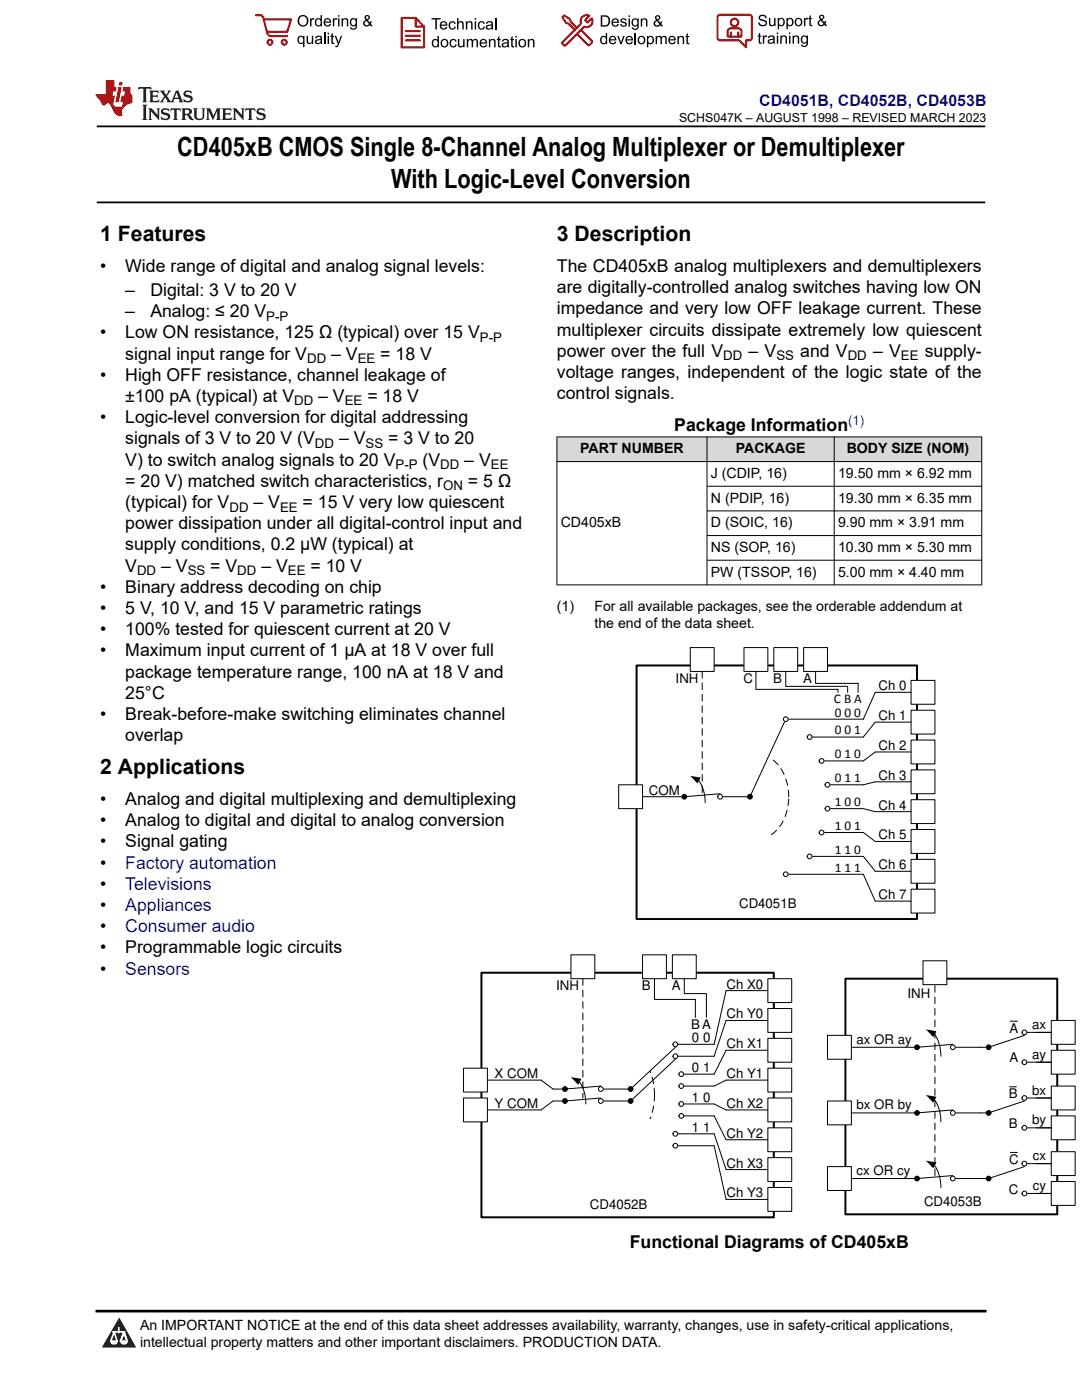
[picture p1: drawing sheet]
<svg xmlns="http://www.w3.org/2000/svg" width="216mm" height="279mm" viewBox="0 0 216 279" stroke-linecap="round" stroke-linejoin="round" font-family="sans-serif">
<path d="M19.3 25.2h177.3M19.3 40.4h177.3" fill="none" stroke="#000" stroke-width=".35"/>
<g fill="#d8d8d8">
<path d="M111.1 87.2h84.8v4.9h-84.8z" fill-rule="evenodd"/>
<path d="M111.2 87.3h29.8v4.8h-29.8z" fill-rule="evenodd"/>
<path d="M141.1 87.3h25.3v4.8h-25.3z" fill-rule="evenodd"/>
<path d="M166.5 87.3h29.3v4.8h-29.3z" fill-rule="evenodd"/>
</g>
<path d="M111.1 87.2h84.9M111.1 92.1h84.9M111.1 87.1v29.7M141.1 87.1v29.7M141.1 97h54.9M166.5 87.1v29.7M195.9 87.1v29.7M141.1 102h54.9M141.1 106.9h54.9M141.1 111.8h54.9M196 116.7h-84.9" fill="none" stroke="#000" stroke-width=".2"/>
<path d="M148.2 152a4.7 4.7 0 0 1 7.1 .7 10.5 10.5 0 0 1-.6 13.3 4.7 4.7 0 0 1-7.2-.7 10.5 10.5 0 0 1 .7-13.3z" fill="none" stroke="#000" stroke-width=".2" stroke-dasharray="1.3 1"/>
<path d="M144.9 145.3h8.6v26.8h-8.6z" fill-rule="evenodd" fill="#fff"/>
<path d="M127 132.8h56v50.6h-56z" fill="none" stroke="#000" stroke-width=".4"/>
<path d="M137.7 129.2h4.8v4.8h-4.8z" fill-rule="evenodd" fill="#fff"/>
<g fill="none" stroke="#000" stroke-width=".2">
<path d="M137.7 129.2h4.8v4.8h-4.8zM139.4 155.7l.8 1.6 .4 1.4 .1 1.5M143.7 158.4l-7.2 .6h-8.3M156.5 144.1l-6.9 14.9h-5.3M157.4 143.5h14.9M162.1 147.1h10.2M164.5 151.9h7.8M165.7 156.6h6.6M157.4 174.5h14.9M162.1 170.9h10.2M164.5 166.1h7.8M165.7 161.4h6.6"/>
<circle cx="136.5" cy="159" r=".48"/>
<circle cx="143.7" cy="159" r=".48"/>
<circle cx="149.6" cy="159" r=".48"/>
<circle cx="161.5" cy="147.1" r=".48"/>
<circle cx="163.9" cy="151.9" r=".48"/>
<circle cx="165.1" cy="156.6" r=".48"/>
<circle cx="156.8" cy="174.5" r=".48"/>
<circle cx="161.5" cy="170.9" r=".48"/>
<circle cx="163.9" cy="166.1" r=".48"/>
<circle cx="165.1" cy="161.4" r=".48"/>
</g>
<g fill="#000">
<path d="M137.7 154.8l2.1 .4-.6 1.2z"/>
<circle cx="136.5" cy="159" r=".48"/>
<circle cx="149.6" cy="159" r=".48"/>
</g>
<path d="M181.8 135.8h4.8v4.7h-4.8z" fill-rule="evenodd" fill="#fff"/>
<path d="M181.8 135.8h4.8v4.7h-4.8z" fill="none" stroke="#000" stroke-width=".2"/>
<path d="M181.8 141.7h4.8v4.8h-4.8z" fill-rule="evenodd" fill="#fff"/>
<path d="M181.8 141.7h4.8v4.8h-4.8z" fill="none" stroke="#000" stroke-width=".2"/>
<path d="M181.8 147.7h4.8v4.8h-4.8z" fill-rule="evenodd" fill="#fff"/>
<path d="M181.8 147.7h4.8v4.8h-4.8z" fill="none" stroke="#000" stroke-width=".2"/>
<path d="M181.8 153.6h4.8v4.8h-4.8z" fill-rule="evenodd" fill="#fff"/>
<path d="M181.8 153.6h4.8v4.8h-4.8z" fill="none" stroke="#000" stroke-width=".2"/>
<path d="M181.8 159.6h4.8v4.8h-4.8z" fill-rule="evenodd" fill="#fff"/>
<path d="M181.8 159.6h4.8v4.8h-4.8z" fill="none" stroke="#000" stroke-width=".2"/>
<path d="M181.8 165.6h4.8v4.7h-4.8z" fill-rule="evenodd" fill="#fff"/>
<path d="M181.8 165.6h4.8v4.7h-4.8z" fill="none" stroke="#000" stroke-width=".2"/>
<path d="M181.8 171.5h4.8v4.8h-4.8z" fill-rule="evenodd" fill="#fff"/>
<path d="M181.8 171.5h4.8v4.8h-4.8z" fill="none" stroke="#000" stroke-width=".2"/>
<path d="M181.8 177.5h4.8v4.7h-4.8z" fill-rule="evenodd" fill="#fff"/>
<path d="M181.8 138.2h-7.2l-2.3 5.3M181.8 144.1h-7.2l-2.3 3M181.8 150.1h-7.2l-2.3 1.8M181.8 156h-7.2l-2.3 .6M172.3 161.4l2.3 .6h7.2M172.3 166.1l2.3 1.8h7.2M172.3 170.9l2.3 3h7.2M172.3 174.5l2.3 5.3h7.2M181.8 177.5h4.8v4.7h-4.8z" fill="none" stroke="#000" stroke-width=".2"/>
<path d="M140.1 134v24.4" fill="none" stroke="#000" stroke-width=".2" stroke-dasharray="1.3 1"/>
<path d="M148.5 129.2h4.7v4.8h-4.7z" fill-rule="evenodd" fill="#fff"/>
<path d="M148.5 129.2h4.7v4.8h-4.7z" fill="none" stroke="#000" stroke-width=".2"/>
<path d="M154.4 129.2h4.8v4.8h-4.8z" fill-rule="evenodd" fill="#fff"/>
<path d="M154.4 129.2h4.8v4.8h-4.8z" fill="none" stroke="#000" stroke-width=".2"/>
<path d="M160.4 129.2h4.7v4.8h-4.7z" fill-rule="evenodd" fill="#fff"/>
<path d="M150.8 134v3.6h16.4v.6M156.8 134v3h12.3v1.2M160.4 129.2h4.7v4.8h-4.7zM162.7 134v2.4h8.5v1.8" fill="none" stroke="#000" stroke-width=".2"/>
<path d="M123.4 156.6h4.8v4.8h-4.8z" fill-rule="evenodd" fill="#fff"/>
<g fill="none" stroke="#000" stroke-width=".2">
<path d="M123.4 156.6h4.8v4.8h-4.8zM169.9 209h12.5M204.4 206.6l-7.1 2.4"/>
<circle cx="156.8" cy="143.5" r=".48"/>
<circle cx="197.3" cy="209" r=".48"/>
<circle cx="204.4" cy="206" r=".48"/>
</g>
<path d="M168.7 195.3h42.3v47h-42.3z" fill="none" stroke="#000" stroke-width=".4"/>
<circle cx="197.3" cy="209" r=".48" fill="#000"/>
<path d="M209.8 203.7h4.7v4.7h-4.7z" fill-rule="evenodd" fill="#fff"/>
<path d="M209.8 203.7h4.7v4.7h-4.7z" fill="none" stroke="#000" stroke-width=".2"/>
<path d="M209.8 209.6h4.7v4.8h-4.7z" fill-rule="evenodd" fill="#fff"/>
<path d="M209.8 209.6h4.7v4.8h-4.7z" fill="none" stroke="#000" stroke-width=".2"/>
<path d="M209.8 216.7h4.7v4.8h-4.7z" fill-rule="evenodd" fill="#fff"/>
<path d="M209.8 216.7h4.7v4.8h-4.7z" fill="none" stroke="#000" stroke-width=".2"/>
<path d="M209.8 222.7h4.7v4.8h-4.7z" fill-rule="evenodd" fill="#fff"/>
<path d="M209.8 222.7h4.7v4.8h-4.7z" fill="none" stroke="#000" stroke-width=".2"/>
<path d="M209.8 229.8h4.7v4.8h-4.7z" fill-rule="evenodd" fill="#fff"/>
<path d="M209.8 229.8h4.7v4.8h-4.7z" fill="none" stroke="#000" stroke-width=".2"/>
<path d="M209.8 235.8h4.7v4.8h-4.7z" fill-rule="evenodd" fill="#fff"/>
<path d="M209.2 206h.6M209.2 212h.6M209.2 219.1h.6M206.8 238.2h3M209.2 225.1h.6M209.2 232.2h.6M209.8 235.8h4.7v4.8h-4.7z" fill="none" stroke="#000" stroke-width=".2"/>
<path d="M165.1 206.6h4.8v4.8h-4.8z" fill-rule="evenodd" fill="#fff"/>
<g fill="none" stroke="#000" stroke-width=".2">
<path d="M165.1 206.6h4.8v4.8h-4.8zM204.4 219.7l-7.1 2.4M205 206h4.8M205 212h4.8M169.9 222.1h12.5"/>
<circle cx="204.4" cy="219.1" r=".48"/>
<circle cx="204.4" cy="212" r=".48"/>
<circle cx="197.3" cy="222.1" r=".48"/>
</g>
<circle cx="197.3" cy="222.1" r=".48" fill="#000"/>
<path d="M165.1 219.7h4.8v4.8h-4.8z" fill-rule="evenodd" fill="#fff"/>
<g fill="none" stroke="#000" stroke-width=".2">
<path d="M165.1 219.7h4.8v4.8h-4.8zM205 219.1h4.8M169.9 235.2h12.5M204.4 232.8l-7.1 2.4M205 225.1h4.8"/>
<circle cx="197.3" cy="235.2" r=".48"/>
<circle cx="204.4" cy="232.2" r=".48"/>
<circle cx="204.4" cy="225.1" r=".48"/>
</g>
<circle cx="197.3" cy="235.2" r=".48" fill="#000"/>
<path d="M165.1 232.8h4.8v4.8h-4.8z" fill-rule="evenodd" fill="#fff"/>
<g fill="none" stroke="#000" stroke-width=".2">
<path d="M186.4 206.3l.9 1.6 .3 1.4 .1 1.5M186.4 219.4l.9 1.6 .3 1.4 .1 1.5M190.1 208.4l-7.1 .6M201.4 216.9h1.4M201.6 203.8h1.4M206.8 206h2.4M206.8 212h2.4M206.8 219.1h2.4M165.1 232.8h4.8v4.8h-4.8zM186.4 232.5l.9 1.6 .3 1.4 .1 1.5M190.1 221.5l-7.1 .6M190.1 234.6l-7.1 .6"/>
<path d="M190.7 222.1h4.8M190.7 235.2h1.2M201.6 230h1.4M205 232.2h4.8M205 238.2h4.8M206.8 225.1h2.4"/>
<circle cx="183" cy="209" r=".48"/>
<circle cx="190.1" cy="209" r=".48"/>
<circle cx="183" cy="222.1" r=".48"/>
<circle cx="183" cy="235.2" r=".48"/>
<circle cx="190.1" cy="235.2" r=".48"/>
<circle cx="190.1" cy="222.1" r=".48"/>
<circle cx="204.4" cy="238.2" r=".48"/>
</g>
<g fill="#000">
<path d="M184.8 205.4l2 .4-.6 1.2zM184.8 218.5l2 .4-.6 1.2zM184.8 231.6l2 .4-.6 1.2z"/>
<circle cx="183" cy="209" r=".48"/>
<circle cx="183" cy="222.1" r=".48"/>
<circle cx="183" cy="235.2" r=".48"/>
</g>
<path d="M184.2 191.7h4.7v4.8h-4.7z" fill-rule="evenodd" fill="#fff"/>
<path d="M184.2 191.7h4.7v4.8h-4.7zM190.7 209h6M191.9 235.2h4.8M195.5 222.1h1.2" fill="none" stroke="#000" stroke-width=".2"/>
<path d="M124.1 211.4a2.92 2.92 0 0 1 4.7 .6 12.4 12.4 0 0 1 0 13 3 3 0 0 1-5.3 0 12.4 12.4 0 0 1 0-13zM186.6 234.6v-38.1" fill="none" stroke="#000" stroke-width=".2" stroke-dasharray="1.3 1"/>
<g fill="#fff">
<path d="M125.2 208.4h6v5.4h-6z" fill-rule="evenodd"/>
<path d="M121.1 203.7h5.9v26.7h-5.9z" fill-rule="evenodd"/>
</g>
<path d="M96.1 194.1h58.3v48.8h-58.3z" fill="none" stroke="#000" stroke-width=".4"/>
<path d="M113.9 190.6h4.8v4.7h-4.8z" fill-rule="evenodd" fill="#fff"/>
<g fill="none" stroke="#000" stroke-width=".2">
<path d="M113.9 190.6h4.8v4.7h-4.8zM115.5 215.8l.9 1.6 .4 1.4 .1 1.5M119.9 216.7l-7.2 .6h-2.3M134.8 209l-9 8.3h-5.3"/>
<circle cx="112.7" cy="217.3" r=".48"/>
<circle cx="119.9" cy="217.3" r=".48"/>
<circle cx="125.8" cy="217.3" r=".48"/>
<circle cx="134.8" cy="208.4" r=".48"/>
<circle cx="134.8" cy="210.8" r=".48"/>
<circle cx="136" cy="216.7" r=".48"/>
<circle cx="136" cy="214.4" r=".48"/>
<circle cx="134.8" cy="228.7" r=".48"/>
<circle cx="134.8" cy="226.3" r=".48"/>
</g>
<g fill="#000">
<path d="M113.9 215l2.1 .3-.6 1.2z"/>
<circle cx="112.7" cy="217.3" r=".48"/>
<circle cx="125.8" cy="217.3" r=".48"/>
</g>
<path d="M116.3 195.3v23.8" fill="none" stroke="#000" stroke-width=".2" stroke-dasharray="1.3 1"/>
<path d="M92.5 213.2h4.8v4.7h-4.8z" fill-rule="evenodd" fill="#fff"/>
<g fill="none" stroke="#000" stroke-width=".2">
<path d="M92.5 213.2h4.8v4.7h-4.8zM97.3 215.6h10.7M119.9 219.1l-7.2 .6h-2.3M134.8 211.4l-9 8.3h-5.3"/>
<circle cx="112.7" cy="219.7" r=".48"/>
<circle cx="119.9" cy="219.7" r=".48"/>
<circle cx="125.8" cy="219.7" r=".48"/>
</g>
<g fill="#000">
<circle cx="112.7" cy="219.7" r=".48"/>
<circle cx="125.8" cy="219.7" r=".48"/>
</g>
<path d="M92.5 219.1h4.8v4.8h-4.8z" fill-rule="evenodd" fill="#fff"/>
<path d="M92.5 219.1h4.8v4.8h-4.8zM108 215.6l2.4 1.7M110.4 219.7l-2.4 1.8h-10.7M135.4 208.4h7.1M135.4 210.8h7.1M136.5 214.4h6M136.5 216.7h6M135.4 226.3h7.1M135.4 228.7h7.1" fill="none" stroke="#000" stroke-width=".2"/>
<path d="M124 223.3h6v5.4h-6z" fill-rule="evenodd" fill="#fff"/>
<g fill="none" stroke="#000" stroke-width=".2">
<path d="M136.5 220.3h6M136.5 222.7h6"/>
<circle cx="136" cy="222.7" r=".48"/>
<circle cx="136" cy="220.3" r=".48"/>
</g>
<path d="M153.2 195.3h4.8v4.8h-4.8z" fill-rule="evenodd" fill="#fff"/>
<path d="M153.2 195.3h4.8v4.8h-4.8z" fill="none" stroke="#000" stroke-width=".2"/>
<path d="M153.2 201.3h4.8v4.7h-4.8z" fill-rule="evenodd" fill="#fff"/>
<path d="M153.2 201.3h4.8v4.7h-4.8z" fill="none" stroke="#000" stroke-width=".2"/>
<path d="M153.2 207.2h4.8v4.8h-4.8z" fill-rule="evenodd" fill="#fff"/>
<path d="M153.2 207.2h4.8v4.8h-4.8z" fill="none" stroke="#000" stroke-width=".2"/>
<path d="M153.2 213.2h4.8v4.7h-4.8z" fill-rule="evenodd" fill="#fff"/>
<path d="M153.2 213.2h4.8v4.7h-4.8z" fill="none" stroke="#000" stroke-width=".2"/>
<path d="M153.2 219.1h4.8v4.8h-4.8z" fill-rule="evenodd" fill="#fff"/>
<path d="M153.2 219.1h4.8v4.8h-4.8z" fill="none" stroke="#000" stroke-width=".2"/>
<path d="M153.2 225.1h4.8v4.7h-4.8z" fill-rule="evenodd" fill="#fff"/>
<path d="M153.2 225.1h4.8v4.7h-4.8z" fill="none" stroke="#000" stroke-width=".2"/>
<path d="M153.2 231h4.8v4.8h-4.8z" fill-rule="evenodd" fill="#fff"/>
<path d="M153.2 231h4.8v4.8h-4.8z" fill="none" stroke="#000" stroke-width=".2"/>
<path d="M153.2 237h4.8v4.8h-4.8z" fill-rule="evenodd" fill="#fff"/>
<path d="M144.9 197.7h8.3M144.9 203.7h8.3M144.9 209.6h8.3M144.9 215.6h8.3M144.9 221.5h8.3M144.9 227.5h8.3M144.9 233.4h8.3M144.9 239.4h8.3M153.2 237h4.8v4.8h-4.8z" fill="none" stroke="#000" stroke-width=".2"/>
<path d="M134.2 190.6h4.7v4.7h-4.7z" fill-rule="evenodd" fill="#fff"/>
<path d="M134.2 190.6h4.7v4.7h-4.7zM136.5 195.3v3" fill="none" stroke="#000" stroke-width=".2"/>
<path d="M128.2 190.6h4.8v4.7h-4.8z" fill-rule="evenodd" fill="#fff"/>
<g fill="none" stroke="#000" stroke-width=".2">
<path d="M128.2 190.6h4.8v4.7h-4.8zM130.6 199.5h8.1M130.6 195.3v4.2M136.5 198.3h4.5M138.7 199.5v3.6M141 198.4v4.7M144.9 197.7l-2.4 10.7M144.9 209.6l-2.4 4.8M144.9 203.7l-2.4 7.1M144.9 215.6l-2.4 1.1M142.5 220.3l2.4 1.2M142.5 222.7l2.4 4.8"/>
<path d="M142.5 226.3l2.4 7.1M142.5 228.7l2.4 10.7"/>
</g>
<path d="M0 0h215.9v23.8h-215.9z" fill-rule="evenodd" fill="#fff"/>
<path d="M27.7 17.4l-.2 .6 .5-.3h.6v.1v2.2l-.2 .4h1l-.2-.4v-2.2v-.1h.5l.5 .3-.1-.6zM29.8 18.1l.2 .4v1.5l-.2 .4h1.9l.1-.6a1.08 1.08 0 0 1-1.3 .2v-.7h.6l.4 .2v-.6l-.4 .2h-.6v-.6l.2-.1a1 1 0 0 1 1 .2l-.1-.5zM31.8 18.1l1 1.1-1 1.2h.9l-.2-.2 .4-.7 .5 .7-.2 .2h1.6l-.2-.2 .1-.4h1l.1 .4-.1 .2h.9l-.2-.3-.8-2h-.5l-1 2.2-.8-1.1 .9-1.1h-.8l.2 .2-.5 .7-.3-.7 .1-.2zM35.2 18.5l.4 1h-.8zM36.8 18.2a.65 .65 0 0 0-.2 .7 .65 .65 0 0 0 .6 .5l.7 .2 .1 .2a.79 .79 0 0 1-.7 .4 .79 .79 0 0 1-.7-.5l.1 .7 .2-.1a.93 .93 0 0 0 1.1 .1 .93 .93 0 0 0 .4-1 1.46 1.46 0 0 0-1.2-.6l-.1-.3a1.09 1.09 0 0 1 1.2 .2l-.2-.6-.1 .1-.6-.2zM28.4 20.9l.2 .4v2.3l-.2 .3h1l-.2-.3v-2.3l.2-.4zM29.6 21.6l.2 .4v1.6l-.2 .3h.8l-.3-.3v-1.4l1.7 1.8v-2l.2-.4h-.8l.2 .2 .1 1.1-1.2-1.3zM32.3 21.8a.65 .65 0 0 0-.2 .7 .65 .65 0 0 0 .7 .4l.6 .2 .1 .2a.79 .79 0 0 1-.7 .4 .79 .79 0 0 1-.7-.5l.1 .7 .2-.1a.93 .93 0 0 0 1.1 .1 .93 .93 0 0 0 .4-.9 1.46 1.46 0 0 0-1.2-.6l-.1-.4a1.09 1.09 0 0 1 1.2 .2l-.2-.6-.1 .1-.6-.1zM34.1 21.6l-.1 .7a.63 .63 0 0 1 .7-.4l.1 1.7-.3 .3h1l-.2-.3v-1.7a.66 .66 0 0 1 .8 .4l-.1-.7zM36.2 21.6l.2 .4v1.6l-.2 .3h.9l-.2-.2v-.7h.5l.1 .2a.79 .79 0 0 0 1.2 .6l-1-.9a.61 .61 0 0 0 .6-.6 .61 .61 0 0 0-.5-.6zM36.9 21.9h.2a.47 .47 0 0 1 .5 .1 .47 .47 0 0 1 .1 .5l-.2 .2h-.6zM38.5 21.6l.2 .2a2.27 2.27 0 0 0 .4 2 1.04 1.04 0 0 0 1.7-.7v-1.3l.2-.2h-.8l.2 .4v1.1a.6 .6 0 0 1-.6 .6 .6 .6 0 0 1-.6-.6v-1.1l.3-.4zM41.1 21.6l.2 .4v1.6l-.2 .3h.7l-.2-.3v-1.5l.9 1.9 .8-1.9v1.5l-.2 .3h1l-.3-.3v-1.6l.3-.4h-.8l-.7 1.5-.7-1.5zM44.3 21.6l.2 .4v1.6l-.2 .3h1.9l.1-.5a1.09 1.09 0 0 1-1.3 .1v-.6h.6l.4 .1v-.6l-.4 .2h-.6v-.6l.2-.1a1.01 1.01 0 0 1 1 .3l-.1-.6zM46.4 21.6l.3 .4v1.6l-.3 .3h.8l-.2-.3v-1.4l1.6 1.8v-2l.2-.4h-.7l.2 .2v1.1l-1.2-1.3zM49 21.6l-.1 .7a.63 .63 0 0 1 .8-.4v1.7l-.3 .3h1l-.2-.3v-1.7a.66 .66 0 0 1 .8 .4l-.1-.7zM51.4 21.8a.65 .65 0 0 0-.2 .7 .65 .65 0 0 0 .6 .4l.6 .2 .2 .2a.79 .79 0 0 1-.8 .4 .79 .79 0 0 1-.6-.5l.1 .7 .2-.1a.93 .93 0 0 0 1 .1 .93 .93 0 0 0 .5-.9 1.46 1.46 0 0 0-1.3-.6l-.1-.4a1.09 1.09 0 0 1 1.3 .2l-.2-.6-.2 .1-.5-.1z" fill="#231f20"/>
<path d="M21.1 16v2.8h-2.1l.1 .3 .9 1a.95 .95 0 0 0 .9 .9 .59 .59 0 0 1 .6-.4 .59 .59 0 0 1 .5 .4l.4 .8a1.59 1.59 0 0 0 2.1 1.3 1.61 1.61 0 0 1 1-2.2l1-.4-.1-1.5a1.59 1.59 0 0 1-.4-1.6h-1.4l-.2 .9h.5l-.1 .8h-.5l-.2 1v.2l.4 .1-.2 .9h-.6a.73 .73 0 0 1-1.1-.7l.3-1.5h-.5l.2-.8h.5l.2-.9h-.5v-1.4zM23.6 17.4l-.6 3h.7l.6-3zM23.8 16.4l-.1 .7h.7l.1-.7z" fill="#ed1c24"/>
<g fill="#000">
<path d="M59.4 4.2a1.12 1.12 0 0 1 2.2 0 1.12 1.12 0 0 1-2.2 0zM59.9 3.5a.89 .89 0 0 0-.1 1.1 .89 .89 0 0 0 1.1 .4 .88 .88 0 0 0 .3-1.3 .88 .88 0 0 0-1.3-.2z" fill-rule="evenodd"/>
<path d="M59.5 7.3l.5-.2 .5 .3v-.3h.3v2.3h-.3v-.8a.74 .74 0 0 1-1 0 .74 .74 0 0 1-.1-1zM59.8 7.5a.57 .57 0 0 0-.2 .7 .57 .57 0 0 0 .8 .2 .57 .57 0 0 0 .1-.7 .57 .57 0 0 0-.7-.2z" fill-rule="evenodd"/>
<path d="M61.9 3.6h.2v.3l.2-.2 .3-.1 .2 .1-.1 .3a.36 .36 0 0 0-.5 0 .36 .36 0 0 0 0 .4v.9h-.3z" fill-rule="evenodd"/>
<path d="M61.2 7.1h.3v.9a.41 .41 0 0 0 .4 .6 .41 .41 0 0 0 .3-.6v-.9h.3v1.7h-.2v-.3a.58 .58 0 0 1-.7 .3 .58 .58 0 0 1-.4-.6z" fill-rule="evenodd"/>
<path d="M63 3.8l.5-.2 .5 .2v-.8h.2v2.3h-.2v-.2a.75 .75 0 0 1-1-.1 .75 .75 0 0 1-.1-1zM63.2 4a.57 .57 0 0 0-.1 .7 .57 .57 0 0 0 .8 .2 .57 .57 0 0 0 .1-.7 .57 .57 0 0 0-.8-.2z" fill-rule="evenodd"/>
<path d="M63 7.3a.74 .74 0 0 1 1-.1 .74 .74 0 0 1 .3 .9v.7h-.3v-.2a.57 .57 0 0 1-.8 .2 .57 .57 0 0 1-.2-.8l1-.3a.41 .41 0 0 0-.4-.4 .41 .41 0 0 0-.4 .4l-.3-.1zM63.2 8.2a.35 .35 0 0 0 .2 .5 .35 .35 0 0 0 .5-.3l.1-.4z" fill-rule="evenodd"/>
<path d="M65.4 6.5h.3v.3h-.3zM65.4 7.1h.3v1.7h-.3z" fill-rule="evenodd"/>
<path d="M64.8 3.8a.76 .76 0 0 1 .9-.1 .76 .76 0 0 1 .4 .8h-1.2a.47 .47 0 0 0 .3 .6 .47 .47 0 0 0 .6-.4l.3 .1a.82 .82 0 0 1-1.3 .3 .82 .82 0 0 1 0-1.3zM65 4l-.1 .3h.9l-.3-.4z" fill-rule="evenodd"/>
<path d="M66.4 3.6h.3v.3l.1-.2 .4-.1 .1 .1-.1 .3a.36 .36 0 0 0-.4 0 .36 .36 0 0 0-.1 .4v.9h-.3z" fill-rule="evenodd"/>
<path d="M66.1 6.7l.3-.1v.5h.3v.3h-.3v.9l.1 .2h.2v.3a.41 .41 0 0 1-.4-.1 .41 .41 0 0 1-.2-.4v-.9h-.2v-.3h.2z" fill-rule="evenodd"/>
<path d="M66.8 7.1h.3l.4 1.4 .5-1.4h.3l-.6 1.7a.57 .57 0 0 1-.8 .6v-.3a.37 .37 0 0 0 .5-.3z" fill-rule="evenodd"/>
<path d="M67.5 3h.2v.3h-.2zM67.5 3.6h.2v1.7h-.2z" fill-rule="evenodd"/>
<path d="M68.2 3.6h.2v.3a.58 .58 0 0 1 .7-.3 .58 .58 0 0 1 .4 .7v1h-.3v-1a.4 .4 0 0 0-.4-.5 .4 .4 0 0 0-.4 .6v.9h-.2z" fill-rule="evenodd"/>
<path d="M70 3.8l.5-.2 .5 .2v-.2h.2v1.5a.71 .71 0 0 1-.5 .8 .71 .71 0 0 1-.8-.5h.2a.46 .46 0 0 0 .6 .3 .46 .46 0 0 0 .3-.6 .78 .78 0 0 1-1.1-.2 .78 .78 0 0 1 .1-1.1zM70.2 4a.53 .53 0 0 0-.1 .8 .53 .53 0 0 0 .8 0 .54 .54 0 0 0 0-.7 .54 .54 0 0 0-.7-.1z" fill-rule="evenodd"/>
<path d="M72.9 3.1a.53 .53 0 0 1 .8 .1 .53 .53 0 0 1-.3 .8l.4 .5 .1-.3 .3 .1-.2 .5 .3 .3-.2 .2-.3-.3a.71 .71 0 0 1-1.2 .1 .71 .71 0 0 1 .4-1.1l-.3-.5zM73 3.5a.3 .3 0 0 0 .6 0 .3 .3 0 0 0-.6 0zM72.9 4.3a.45 .45 0 0 0 0 .7 .45 .45 0 0 0 .7-.2l-.5-.6z" fill-rule="evenodd"/>
<path d="M86.1 3.6h1.8v.3h-.7v2h-.3v-2h-.8z" fill-rule="evenodd"/>
<path d="M86.3 8l.5-.2 .5 .2v-.8h.3v2.2h-.3v-.2a.76 .76 0 0 1-1 0 .76 .76 0 0 1-.1-1zM86.6 8.1a.58 .58 0 0 0-.2 .8 .58 .58 0 0 0 .8 .2 .58 .58 0 0 0 .1-.8 .58 .58 0 0 0-.7-.2z" fill-rule="evenodd"/>
<path d="M88.2 7.9a.81 .81 0 0 1 1.1 .2 .81 .81 0 0 1-.2 1.1 .81 .81 0 0 1-1.1-.1l-.1-.8zM88.3 8.1a.57 .57 0 0 0 0 .9 .57 .57 0 0 0 .8 0 .57 .57 0 0 0 0-.8 .57 .57 0 0 0-.8-.1z" fill-rule="evenodd"/>
<path d="M88 4.4a.77 .77 0 0 1 .9-.1 .77 .77 0 0 1 .4 .8h-1.3a.48 .48 0 0 0 .4 .6 .48 .48 0 0 0 .6-.3h.3a.83 .83 0 0 1-1.3 .4 .83 .83 0 0 1 0-1.4zM88.2 4.6l-.2 .3h1l-.3-.4z" fill-rule="evenodd"/>
<path d="M89.7 4.4a.7 .7 0 0 1 1.2 .3l-.2 .1a.45 .45 0 0 0-.6-.3 .45 .45 0 0 0-.3 .6 .45 .45 0 0 0 .3 .6 .45 .45 0 0 0 .6-.4h.3a.76 .76 0 0 1-1.1 .6 .76 .76 0 0 1-.3-1.1z" fill-rule="evenodd"/>
<path d="M89.9 8a.7 .7 0 0 1 1.2 .3h-.3a.45 .45 0 0 0-.5-.3 .45 .45 0 0 0-.3 .6 .45 .45 0 0 0 .3 .6 .45 .45 0 0 0 .6-.4l.2 .1a.76 .76 0 0 1-1 .5 .76 .76 0 0 1-.4-1.1z" fill-rule="evenodd"/>
<path d="M91.2 3.6h.3v.8a.59 .59 0 0 1 .7-.2 .59 .59 0 0 1 .3 .7v1h-.2v-1a.4 .4 0 0 0-.5-.4 .4 .4 0 0 0-.3 .5v.9h-.3z" fill-rule="evenodd"/>
<path d="M91.4 7.8h.2v.9a.41 .41 0 0 0 .5 .5 .41 .41 0 0 0 .3-.5v-.9h.3v1.6h-.3v-.2a.58 .58 0 0 1-.7 .3 .58 .58 0 0 1-.3-.7z" fill-rule="evenodd"/>
<path d="M93 4.2h.2v.3a.59 .59 0 0 1 .7-.3 .59 .59 0 0 1 .4 .7v1h-.3v-1a.41 .41 0 0 0-.4-.5 .41 .41 0 0 0-.4 .6v.9h-.2z" fill-rule="evenodd"/>
<path d="M93.1 7.8h.3v.2a.56 .56 0 0 1 1 0 .54 .54 0 0 1 .6-.2 .54 .54 0 0 1 .4 .5v1.1h-.3v-1a.34 .34 0 0 0-.3-.4 .34 .34 0 0 0-.4 .3v1.1h-.3v-1a.38 .38 0 0 0-.5-.4 .38 .38 0 0 0-.2 .6v.8h-.3z" fill-rule="evenodd"/>
<path d="M94.7 3.6h.3v.3h-.3zM94.7 4.2h.3v1.7h-.3z" fill-rule="evenodd"/>
<path d="M95.5 4.4a.7 .7 0 0 1 1.3 .3l-.3 .1a.45 .45 0 0 0-.6-.3 .45 .45 0 0 0-.3 .6 .45 .45 0 0 0 .3 .6 .45 .45 0 0 0 .6-.4h.3a.76 .76 0 0 1-1.1 .6 .76 .76 0 0 1-.3-1.1z" fill-rule="evenodd"/>
<path d="M95.9 8a.77 .77 0 0 1 .9-.2 .77 .77 0 0 1 .4 .9h-1.2a.48 .48 0 0 0 .3 .5 .48 .48 0 0 0 .6-.3h.3a.83 .83 0 0 1-1.3 .4 .83 .83 0 0 1 0-1.3zM96.1 8.1l-.1 .4h.9l-.2-.5z" fill-rule="evenodd"/>
<path d="M97.5 7.8h.3v.2a.59 .59 0 0 1 .7-.2 .59 .59 0 0 1 .4 .6v1h-.3v-1a.41 .41 0 0 0-.5-.4 .41 .41 0 0 0-.3 .5v.9h-.3z" fill-rule="evenodd"/>
<path d="M97.1 4.4a.74 .74 0 0 1 1-.1 .74 .74 0 0 1 .3 .9v.7h-.3v-.2a.59 .59 0 0 1-.8 .2 .59 .59 0 0 1-.3-.8l1.1-.3a.42 .42 0 0 0-.4-.4 .42 .42 0 0 0-.5 .4l-.2-.1zM97.3 5.3a.36 .36 0 0 0 .2 .5 .36 .36 0 0 0 .5-.2l.1-.5z" fill-rule="evenodd"/>
<path d="M99.4 7.4l.2-.2v.6h.3v.2h-.3v1l.1 .2h.2l.1 .2a.41 .41 0 0 1-.5 0 .41 .41 0 0 1-.1-.4v-1h-.2v-.2h.2z" fill-rule="evenodd"/>
<path d="M100.3 8a.74 .74 0 0 1 .9-.2 .74 .74 0 0 1 .3 .9l.1 .7h-.3v-.2a.59 .59 0 0 1-.8 .3 .59 .59 0 0 1-.3-.8l1-.3a.42 .42 0 0 0-.3-.4 .42 .42 0 0 0-.5 .3h-.3zM100.5 8.8a.36 .36 0 0 0 .1 .5 .36 .36 0 0 0 .5-.2l.2-.5z" fill-rule="evenodd"/>
<path d="M102 7.4l.3-.2v.6h.3v.2h-.3v1l.1 .2h.2v.2a.41 .41 0 0 1-.5 0 .41 .41 0 0 1-.1-.4v-1h-.2v-.2h.2z" fill-rule="evenodd"/>
<path d="M102.8 7.2h.3v.3h-.3zM102.8 7.8h.3v1.6h-.3z" fill-rule="evenodd"/>
<path d="M103.7 7.9a.81 .81 0 0 1 1.1 .2 .81 .81 0 0 1-.1 1.1 .81 .81 0 0 1-1.2-.1v-.8zM103.9 8.1a.57 .57 0 0 0-.1 .9 .57 .57 0 0 0 .8 0 .57 .57 0 0 0 0-.8 .57 .57 0 0 0-.7-.1z" fill-rule="evenodd"/>
<path d="M105.3 7.8h.3v.2a.59 .59 0 0 1 .7-.2 .59 .59 0 0 1 .4 .6v1h-.3v-1a.41 .41 0 0 0-.5-.4 .41 .41 0 0 0-.3 .5v.9h-.3z" fill-rule="evenodd"/>
<path d="M119.9 3.1h.7a1.12 1.12 0 0 1 1.1 1.1 1.12 1.12 0 0 1-1 1.1h-.8zM120.2 3.3v1.7h.4a.86 .86 0 0 0 .8-.8 .86 .86 0 0 0-.8-.9z" fill-rule="evenodd"/>
<path d="M119.9 7.4l.5-.3 .5 .3v-.8h.2v2.2h-.2v-.2a.75 .75 0 0 1-1 0 .75 .75 0 0 1-.1-1zM120.1 7.5a.57 .57 0 0 0-.1 .8 .57 .57 0 0 0 .8 .2 .57 .57 0 0 0 .1-.8 .57 .57 0 0 0-.8-.2z" fill-rule="evenodd"/>
<path d="M121.7 7.4a.76 .76 0 0 1 .9-.2 .76 .76 0 0 1 .4 .9h-1.2a.47 .47 0 0 0 .3 .5 .47 .47 0 0 0 .6-.3h.3a.82 .82 0 0 1-1.3 .4 .82 .82 0 0 1 0-1.3zM121.9 7.5l-.1 .3h.9l-.3-.4z" fill-rule="evenodd"/>
<path d="M122.2 3.9a.76 .76 0 0 1 .9-.2 .76 .76 0 0 1 .4 .9h-1.2a.47 .47 0 0 0 .4 .5 .47 .47 0 0 0 .5-.3h.3a.82 .82 0 0 1-1.3 .4 .82 .82 0 0 1 0-1.3zM122.5 4l-.2 .3h.9l-.2-.4z" fill-rule="evenodd"/>
<path d="M123.9 3.8a.71 .71 0 0 1 1.1 .3h-.2a.32 .32 0 0 0-.4-.3 .32 .32 0 0 0-.3 .4h.1a.75 .75 0 0 1 .9 .8 .72 .72 0 0 1-.7 .3 .72 .72 0 0 1-.7-.5h.3a.36 .36 0 0 0 .4 .4 .36 .36 0 0 0 .3-.5 .8 .8 0 0 1-.9-.7z" fill-rule="evenodd"/>
<path d="M123.2 7.2h.3l.4 1.3 .5-1.3h.3l-.7 1.6h-.2z" fill-rule="evenodd"/>
<path d="M125.4 3.1h.3v.3h-.3zM125.4 3.7h.3v1.6h-.3z" fill-rule="evenodd"/>
<path d="M125 7.4a.76 .76 0 0 1 .9-.2 .76 .76 0 0 1 .4 .9h-1.2a.47 .47 0 0 0 .3 .5 .47 .47 0 0 0 .6-.3h.3a.82 .82 0 0 1-1.3 .4 .82 .82 0 0 1 0-1.3zM125.2 7.5l-.1 .3h.9l-.2-.4z" fill-rule="evenodd"/>
<path d="M126.2 3.9l.5-.3 .5 .3v-.2h.2v1.4a.71 .71 0 0 1-.5 .8 .71 .71 0 0 1-.8-.5l.2 .1a.46 .46 0 0 0 .6 .2 .46 .46 0 0 0 .3-.6 .78 .78 0 0 1-1.1-.1 .78 .78 0 0 1 .1-1.1zM126.4 4a.53 .53 0 0 0-.1 .8 .53 .53 0 0 0 .8 0 .54 .54 0 0 0 0-.7 .54 .54 0 0 0-.7-.1z" fill-rule="evenodd"/>
<path d="M127.5 7.3a.8 .8 0 0 1 1.1 .2 .8 .8 0 0 1-.1 1.1 .8 .8 0 0 1-1.2-.1v-.8zM127.7 7.5a.56 .56 0 0 0-.1 .9 .56 .56 0 0 0 .8-.1 .56 .56 0 0 0 0-.7 .56 .56 0 0 0-.7-.1z" fill-rule="evenodd"/>
<path d="M127.9 3.7h.2v.2a.58 .58 0 0 1 .7-.2 .58 .58 0 0 1 .4 .6v1h-.3v-1a.4 .4 0 0 0-.4-.4 .4 .4 0 0 0-.4 .5v.9h-.2z" fill-rule="evenodd"/>
<path d="M129.1 7.2h.2v.2a.72 .72 0 0 1 1-.1 .72 .72 0 0 1 .2 1 .64 .64 0 0 1-.5 .5 .64 .64 0 0 1-.6-.2v.8h-.3zM129.5 7.5a.56 .56 0 0 0-.2 .8 .56 .56 0 0 0 .8 .2 .56 .56 0 0 0 .1-.8 .56 .56 0 0 0-.7-.2z" fill-rule="evenodd"/>
<path d="M130.8 7.2h.3v.2a.55 .55 0 0 1 .9 0 .53 .53 0 0 1 .6-.3 .53 .53 0 0 1 .4 .6v1.1h-.2v-1a.34 .34 0 0 0-.3-.4 .34 .34 0 0 0-.4 .3v1.1h-.3v-1a.37 .37 0 0 0-.5-.4 .37 .37 0 0 0-.2 .6v.8h-.3z" fill-rule="evenodd"/>
<path d="M130.8 3.2a.53 .53 0 0 1 .9 .1 .53 .53 0 0 1-.4 .8l.4 .5 .2-.4 .2 .1-.2 .5 .4 .3-.2 .3-.3-.4a.71 .71 0 0 1-1.2 .1 .71 .71 0 0 1 .3-1.1l-.2-.5zM130.9 3.6a.3 .3 0 0 0 .6 0 .3 .3 0 0 0-.6 0zM130.9 4.3a.45 .45 0 0 0 0 .7 .45 .45 0 0 0 .7-.2l-.5-.6z" fill-rule="evenodd"/>
<path d="M133.6 7.4a.76 .76 0 0 1 .9-.2 .76 .76 0 0 1 .3 .9h-1.2a.47 .47 0 0 0 .4 .5 .47 .47 0 0 0 .6-.3h.2a.82 .82 0 0 1-1.2 .4 .82 .82 0 0 1 0-1.3zM133.8 7.5l-.2 .3h1l-.3-.4z" fill-rule="evenodd"/>
<path d="M135.2 7.2h.2v.2a.58 .58 0 0 1 .7-.2 .58 .58 0 0 1 .4 .6v1h-.3v-1a.4 .4 0 0 0-.4-.4 .4 .4 0 0 0-.3 .5v.9h-.3z" fill-rule="evenodd"/>
<path d="M137 6.8l.3-.2v.6h.2v.2h-.2v1v.2h.2l.1 .2a.41 .41 0 0 1-.5 0 .41 .41 0 0 1-.1-.5v-.9h-.2v-.2h.2z" fill-rule="evenodd"/>
<path d="M151.6 3.1a.88 .88 0 0 1 1.4 .5h-.3a.49 .49 0 0 0-.5-.5 .49 .49 0 0 0-.5 .6l.1 .1a1.06 1.06 0 0 1 1.2 1 .95 .95 0 0 1-.9 .4 .95 .95 0 0 1-.8-.7h.3a.58 .58 0 0 0 .6 .5 .58 .58 0 0 0 .5-.6l-.2-.1a.95 .95 0 0 1-1.1-.9z" fill-rule="evenodd"/>
<path d="M151.4 6.7l.3-.2v.6h.2v.2h-.2v1v.2h.2l.1 .2a.41 .41 0 0 1-.5 0 .41 .41 0 0 1-.1-.5v-.9h-.2v-.2h.2z" fill-rule="evenodd"/>
<path d="M152.2 7.1h.3v.2l.1-.2h.4h.1l-.1 .3a.36 .36 0 0 0-.4 0 .36 .36 0 0 0-.1 .5v.8h-.3z" fill-rule="evenodd"/>
<path d="M153.3 7.3a.74 .74 0 0 1 1-.2 .74 .74 0 0 1 .3 .9l.1 .7h-.3l-.1-.2a.57 .57 0 0 1-.8 .3 .57 .57 0 0 1-.1-.9l.9-.2a.41 .41 0 0 0-.4-.4 .41 .41 0 0 0-.4 .3h-.3zM153.5 8.1a.35 .35 0 0 0 .2 .5 .35 .35 0 0 0 .5-.2l.1-.5z" fill-rule="evenodd"/>
<path d="M153.4 3.6h.3v.9a.41 .41 0 0 0 .4 .5 .41 .41 0 0 0 .4-.5v-.9h.2v1.6h-.2v-.2a.58 .58 0 0 1-.7 .2 .58 .58 0 0 1-.4-.6z" fill-rule="evenodd"/>
<path d="M155 6.5h.3v.3h-.3zM155 7.1h.3v1.6h-.3z" fill-rule="evenodd"/>
<path d="M155.2 3.6h.2v.2a.72 .72 0 0 1 1-.1 .72 .72 0 0 1 .2 1 .64 .64 0 0 1-.5 .5 .64 .64 0 0 1-.6-.2v.8h-.3zM155.6 3.9a.56 .56 0 0 0-.2 .8 .56 .56 0 0 0 .8 .2 .56 .56 0 0 0 .1-.8 .56 .56 0 0 0-.7-.2z" fill-rule="evenodd"/>
<path d="M155.7 7.1h.3v.2a.58 .58 0 0 1 .7-.2 .58 .58 0 0 1 .3 .6v1h-.3v-1a.4 .4 0 0 0-.4-.4 .4 .4 0 0 0-.3 .5v.9h-.3z" fill-rule="evenodd"/>
<path d="M156.9 3.6h.3v.2a.72 .72 0 0 1 .9-.1 .72 .72 0 0 1 .2 1 .64 .64 0 0 1-.4 .5 .64 .64 0 0 1-.7-.2v.8h-.3zM157.3 3.9a.56 .56 0 0 0-.1 .8 .56 .56 0 0 0 .7 .2 .56 .56 0 0 0 .2-.8 .56 .56 0 0 0-.8-.2z" fill-rule="evenodd"/>
<path d="M157.4 6.5h.3v.3h-.3zM157.4 7.1h.3v1.6h-.3z" fill-rule="evenodd"/>
<path d="M158.1 7.1h.3v.2a.58 .58 0 0 1 .7-.2 .58 .58 0 0 1 .4 .6v1h-.3v-1a.4 .4 0 0 0-.5-.4 .4 .4 0 0 0-.3 .5v.9h-.3z" fill-rule="evenodd"/>
<path d="M158.8 3.7a.8 .8 0 0 1 1.1 .2 .8 .8 0 0 1-.1 1.1 .8 .8 0 0 1-1.1-.1l-.1-.8zM159 3.9a.56 .56 0 0 0-.1 .9 .56 .56 0 0 0 .9 0 .56 .56 0 0 0-.1-.8 .56 .56 0 0 0-.7-.1z" fill-rule="evenodd"/>
<path d="M160 7.3l.5-.2 .5 .2v-.2h.2v1.4a.71 .71 0 0 1-.5 .9 .71 .71 0 0 1-.9-.5h.3a.46 .46 0 0 0 .6 .2 .46 .46 0 0 0 .2-.6 .78 .78 0 0 1-1-.1 .78 .78 0 0 1 .1-1.1zM160.2 7.4a.53 .53 0 0 0-.1 .8 .53 .53 0 0 0 .8 0 .54 .54 0 0 0 0-.7 .54 .54 0 0 0-.7-.1z" fill-rule="evenodd"/>
<path d="M160.4 3.6h.3v.2l.1-.2h.4h.1l-.1 .3a.36 .36 0 0 0-.4 0 .36 .36 0 0 0-.1 .5v.8h-.3z" fill-rule="evenodd"/>
<path d="M161.5 3.2l.3-.2v.6h.3v.2h-.3v1v.2h.3v.2a.41 .41 0 0 1-.5 0 .41 .41 0 0 1-.1-.5v-.9h-.2v-.2h.2z" fill-rule="evenodd"/>
<path d="M163.6 3.1a.53 .53 0 0 1 .8 .1 .53 .53 0 0 1-.3 .8l.4 .5 .1-.3h.3l-.2 .5 .3 .3-.2 .3-.3-.3a.71 .71 0 0 1-1.2 .1 .71 .71 0 0 1 .4-1.2l-.3-.5zM163.7 3.5a.3 .3 0 0 0 .5 0 .3 .3 0 0 0-.5 0zM163.6 4.2a.45 .45 0 0 0 0 .8 .45 .45 0 0 0 .7-.3l-.5-.6z" fill-rule="evenodd"/>
</g>
<path d="M64.8 6.5v2.3M98.9 3.6v2.3M126.8 6.6v2.2" fill="none" stroke="#000" stroke-width=".28"/>
<g fill="none" stroke="#de0000" stroke-width=".42">
<path d="M51.1 3l1 .1a1.4 1.4 0 0 1 .6 1.2l.7 2.5a.95 .95 0 0 0 1.1 .4h2.8M52.7 3.9h5.4l-.8 2.4h-4M80.1 3.6h2.8v1.7h1.7v4.2h-4.5zM81 7.1h2.8M81 6.2h2.8M81 8.1h2.8M82.9 3.6l1.7 1.7M115.1 5.5l-1.3-1.2-.1-.5-1.2-.7-.3 .3 .7 1.1 .5 .2 1.3 1.3M115.9 6l2.2 2.2v.3l-.5 .5h-.3l-2.2-2.2zM115.9 6l.7-.7a1.19 1.19 0 0 0 1.3-.3 1.19 1.19 0 0 0 .2-1.4l-.9 .9-.4-.5 .8-.8a1.19 1.19 0 0 0-1.4 .1 1.19 1.19 0 0 0-.2 1.4l-3.8 3.7v.3l.3 .3h.3l2.3-2.2M143.2 3.2l.4-.2h6l.4 .2v4.4l-.2 .4-.9 .1v1.3l-1.4-1.3h-3.9l-.4-.3zM145.4 5.8l.4-.1h1.6a.61 .61 0 0 1 .6 .6v1h-2.8v-1z"/>
<path d="M145.8 6.5v.8M147.3 6.5v.8"/>
<circle cx="53.9" cy="8.4" r=".49"/>
<circle cx="56.7" cy="8.4" r=".49"/>
<circle cx="146.6" cy="4.5" r=".75"/>
</g>
<path d="M0 261.4h215.9v18h-215.9z" fill-rule="evenodd" fill="#fff"/>
<path d="M23.8 262.9l3.4 6h-6.9z" fill="#231f20"/>
<path d="M22.1 267.7h1.3l-.4 .5h-.3a.55 .55 0 0 1-.6-.5z" fill-rule="evenodd" fill="#fff"/>
<path d="M22.1 267.7h1.3l-.4 .5h-.3a.55 .55 0 0 1-.6-.5z" fill="none" stroke="#231f20" stroke-width=".34"/>
<path d="M22.1 267.7h1.3l-.4 .5h-.5zM22.6 265.8h.1M22.6 265.8h2.3zM23.7 265.9h.1M23.7 264.9v1zM24 267.7h.1" fill="none" stroke="#fff" stroke-width=".34"/>
<path d="M24.7 265.8l-.7 1.9z" fill="#fff"/>
<path d="M24.7 265.8l-.7 1.9z" fill="none" stroke="#fff" stroke-width=".34"/>
<path d="M24.7 265.8l.7 1.9z" fill="#fff"/>
<path d="M22.8 265.8l-.7 1.9zM22.8 265.8l.6 1.9zM24.7 265.8l.7 1.9zM25.3 267.7h.1" fill="none" stroke="#fff" stroke-width=".34"/>
<path d="M24.1 267.7h1.3a.65 .65 0 0 1-.6 .5 .65 .65 0 0 1-.7-.5z" fill-rule="evenodd" fill="#fff"/>
<path d="M24.1 267.7h1.3a.65 .65 0 0 1-.6 .5 .65 .65 0 0 1-.7-.5z" fill="none" stroke="#231f20" stroke-width=".34"/>
<path d="M24 267.7h.1M24.1 267.7h1.3l-.4 .5h-.5z" fill="none" stroke="#fff" stroke-width=".34"/>
<path d="M19 261.7h177.8" fill="none" stroke="#000" stroke-width=".53"/>
<g font-size="5.3">
<text x="35.4" y="31.2">CD405xB CMOS Single 8-Channel Analog Multiplexer or Demultiplexer</text>
<text x="78.1" y="37.5">With Logic-Level Conversion</text>
</g>
<g font-size="4.2">
<text x="20" y="48.1">1 Features</text>
<text x="111.1" y="48.1">3 Description</text>
<text x="20" y="154.5">2 Applications</text>
</g>
<g font-size="3.5">
<text x="20" y="54.3">•</text>
<text x="25" y="54.3">Wide range of digital and analog signal levels:</text>
<text x="25" y="59">–</text>
<text x="30" y="59">Digital: 3 V to 20 V</text>
<text x="111.1" y="54.3">The CD405xB analog multiplexers and demultiplexers</text>
<text x="111.1" y="58.5">are digitally-controlled analog switches having low ON</text>
<text x="25" y="63.3">–</text>
<text x="30" y="63.3">Analog: ≤ 20 V</text>
<text x="111.1" y="62.8">impedance and very low OFF leakage current. These</text>
<text x="20" y="67.5">•</text>
<text x="25" y="67.5">Low ON resistance, 125 Ω (typical) over 15 V</text>
<text x="25" y="71.7">signal input range for V</text>
<text x="66.1" y="71.7">– V</text>
<text x="75.9" y="71.7">= 18 V</text>
<text x="111.1" y="67">multiplexer circuits dissipate extremely low quiescent</text>
<text x="111.1" y="71.2">power over the full V</text>
<text x="149.4" y="71.2">– V</text>
<text x="159.7" y="71.2">and V</text>
<text x="174.2" y="71.2">– V</text>
<text x="184.5" y="71.2">supply-</text>
<text x="20" y="76">•</text>
<text x="25" y="76">High OFF resistance, channel leakage of</text>
<text x="111.1" y="75.5">voltage ranges, independent of the logic state of the</text>
<text x="25" y="80.2">±100 pA (typical) at V</text>
<text x="63.5" y="80.2">– V</text>
<text x="73.3" y="80.2">= 18 V</text>
<text x="111.1" y="79.7">control signals.</text>
<text x="20" y="84.4">•</text>
<text x="25" y="84.4">Logic-level conversion for digital addressing</text>
<text x="25" y="88.7">signals of 3 V to 20 V (V</text>
<text x="67.6" y="88.7">– V</text>
<text x="77.5" y="88.7">= 3 V to 20</text>
<text x="134.5" y="86">Package Information</text>
<text x="25" y="92.9">V) to switch analog signals to 20 V</text>
<text x="84.3" y="92.9">(V</text>
<text x="92.6" y="92.9">– V</text>
<text x="25" y="97.1">= 20 V) matched switch characteristics, r</text>
<text x="25" y="101.4">(typical) for V</text>
<text x="50.6" y="101.4">– V</text>
<text x="60.4" y="101.4">= 15 V very low quiescent</text>
<text x="93.4" y="97.1">= 5 Ω</text>
<text x="25" y="105.6">power dissipation under all digital-control input and</text>
<text x="25" y="109.8">supply conditions, 0.2 µW (typical) at</text>
<text x="20" y="118.3">•</text>
<text x="25" y="114.1">V</text>
<text x="25" y="118.3">Binary address decoding on chip</text>
<text x="32.2" y="114.1">– V</text>
<text x="42" y="114.1">= V</text>
<text x="52.2" y="114.1">– V</text>
<text x="62" y="114.1">= 10 V</text>
<text x="20" y="122.5">•</text>
<text x="25" y="122.5">5 V, 10 V, and 15 V parametric ratings</text>
<text x="20" y="126.8">•</text>
<text x="20" y="131">•</text>
<text x="25" y="126.8">100% tested for quiescent current at 20 V</text>
<text x="25" y="131">Maximum input current of 1 µA at 18 V over full</text>
<text x="25" y="135.2">package temperature range, 100 nA at 18 V and</text>
<text x="20" y="143.7">•</text>
<text x="25" y="143.7">Break-before-make switching eliminates channel</text>
<text x="25" y="139.5">25°C</text>
<text x="25" y="147.9">overlap</text>
<text x="20" y="160.6">•</text>
<text x="25" y="160.6">Analog and digital multiplexing and demultiplexing</text>
<text x="20" y="164.9">•</text>
<text x="25" y="164.9">Analog to digital and digital to analog conversion</text>
<text x="20" y="169.1">•</text>
<text x="20" y="173.3">•</text>
<text x="25" y="169.1">Signal gating</text>
<text x="20" y="177.6">•</text>
<text x="20" y="181.8">•</text>
<text x="20" y="186">•</text>
<text x="20" y="190.3">•</text>
<text x="25" y="190.3">Programmable logic circuits</text>
<text x="20" y="194.5">•</text>
<text x="125.7" y="249.1">Functional Diagrams of CD405xB</text>
</g>
<g font-size="3.5" fill="#00f">
<text x="25" y="173.3">Factory automation</text>
<text x="25" y="177.6">Televisions</text>
<text x="25" y="181.8">Appliances</text>
<text x="25" y="186">Consumer audio</text>
<text x="25" y="194.5">Sensors</text>
</g>
<text font-size="3.2" fill="#00f" x="151.5" y="21.1">CD4051B, CD4052B, CD4053B</text>
<g font-size="2.8">
<text x="115.8" y="90.5">PART NUMBER</text>
<text x="141.8" y="95.4">J (CDIP, 16)</text>
<text x="146.8" y="90.5">PACKAGE</text>
<text x="167.2" y="95.4">19.50 mm × 6.92 mm</text>
<text x="168.9" y="90.5">BODY SIZE (NOM)</text>
<text x="141.8" y="100.3">N (PDIP, 16)</text>
<text x="167.2" y="100.3">19.30 mm × 6.35 mm</text>
<text x="111.9" y="105.2">CD405xB</text>
<text x="141.8" y="105.2">D (SOIC, 16)</text>
<text x="167.2" y="105.2">9.90 mm × 3.91 mm</text>
<text x="141.8" y="110.2">NS (SOP, 16)</text>
<text x="167.2" y="110.2">10.30 mm × 5.30 mm</text>
<text x="141.8" y="115.1">PW (TSSOP, 16)</text>
<text x="167.2" y="115.1">5.00 mm × 4.40 mm</text>
<text x="111.1" y="121.9">(1)</text>
<text x="118.6" y="121.9">For all available packages, see the orderable addendum at</text>
<text x="118.6" y="125.3">the end of the data sheet.</text>
<text x="27.9" y="265.5">An IMPORTANT NOTICE at the end of this data sheet addresses availability, warranty, changes, use in safety-critical applications,</text>
<text x="27.9" y="268.9">intellectual property matters and other important disclaimers. PRODUCTION DATA.</text>
</g>
<g font-size="2.6">
<text x="53.1" y="64">P-P</text>
<text x="95.7" y="68.2">P-P</text>
<text x="144.3" y="71.9">DD</text>
<text x="154.9" y="71.9">SS</text>
<text x="169.2" y="71.9">DD</text>
<text x="179.8" y="71.9">EE</text>
<text x="61.3" y="72.5">DD</text>
<text x="71.4" y="72.5">EE</text>
<text x="58.7" y="80.9">DD</text>
<text x="68.8" y="80.9">EE</text>
<text x="62.8" y="89.4">DD</text>
<text x="72.9" y="89.4">SS</text>
<text x="78.9" y="93.6">P-P</text>
<text x="87.8" y="93.6">DD</text>
<text x="97.9" y="93.6">EE</text>
<text x="88.4" y="97.9">ON</text>
<text x="45.8" y="102.1">DD</text>
<text x="55.9" y="102.1">EE</text>
<text x="27.4" y="114.8">DD</text>
<text x="37.4" y="114.8">SS</text>
<text x="47.4" y="114.8">DD</text>
<text x="57.4" y="114.8">EE</text>
<text x="134.8" y="136.3">INH</text>
<text x="148.3" y="136.3">C</text>
<text x="154.3" y="136.3">B</text>
<text x="160.2" y="136.3">A</text>
<text x="175.3" y="137.8">Ch 0</text>
<text x="166.4" y="140.2">C B A</text>
<text x="166.6" y="143">0 0 0</text>
<text x="175.3" y="143.7">Ch 1</text>
<text x="166.6" y="146.6">0 0 1</text>
<text x="175.3" y="149.7">Ch 2</text>
<text x="166.6" y="151.3">0 1 0</text>
<text x="175.3" y="155.6">Ch 3</text>
<text x="129.5" y="158.6">COM</text>
<text x="166.6" y="156.1">0 1 1</text>
<text x="166.6" y="160.9">1 0 0</text>
<text x="175.3" y="161.6">Ch 4</text>
<text x="166.6" y="165.6">1 0 1</text>
<text x="175.3" y="167.5">Ch 5</text>
<text x="166.6" y="170.4">1 1 0</text>
<text x="166.6" y="174">1 1 1</text>
<text x="175.3" y="173.5">Ch 6</text>
<text x="175.3" y="179.4">Ch 7</text>
<text x="147.5" y="181.2">CD4051B</text>
<text x="111" y="197.6">INH</text>
<text x="128.1" y="197.6">B</text>
<text x="134" y="197.6">A</text>
<text x="145" y="197.3">Ch X0</text>
<text x="145" y="203.3">Ch Y0</text>
<text x="181.1" y="199.1">INH</text>
<text x="137.9" y="205.3">BA</text>
<text x="138.1" y="208">0 0</text>
<text x="145" y="209.2">Ch X1</text>
<text x="170.9" y="208.3">ax OR ay</text>
<text x="201.5" y="206.1">A</text>
<text x="205.9" y="205.3">ax</text>
<text x="98.7" y="215.2">X COM</text>
<text x="138.1" y="214">0 1</text>
<text x="145" y="215.2">Ch Y1</text>
<text x="201.5" y="212">A</text>
<text x="205.9" y="211.3">ay</text>
<text x="98.7" y="221.1">Y COM</text>
<text x="138.1" y="219.9">1 0</text>
<text x="145" y="221.1">Ch X2</text>
<text x="170.9" y="221.4">bx OR by</text>
<text x="201.3" y="219.2">B</text>
<text x="205.9" y="218.4">bx</text>
<text x="138.1" y="225.9">1 1</text>
<text x="145" y="227.1">Ch Y2</text>
<text x="201.3" y="225.1">B</text>
<text x="205.9" y="224.4">by</text>
<text x="145" y="233">Ch X3</text>
<text x="201.3" y="232.3">C</text>
<text x="206.1" y="231.5">cx</text>
<text x="145" y="239">Ch Y3</text>
<text x="170.9" y="234.5">cx OR cy</text>
<text x="201.3" y="238.2">C</text>
<text x="206.1" y="237.5">cy</text>
<text x="117.7" y="241.4">CD4052B</text>
<text x="184.4" y="240.8">CD4053B</text>
</g>
<text font-size="2.6" fill="#00f" x="169.2" y="84.9">(1)</text>
<text font-size="2.5" x="135.5" y="24.3">SCHS047K – AUGUST 1998 – REVISED MARCH 2023</text>
</svg>
